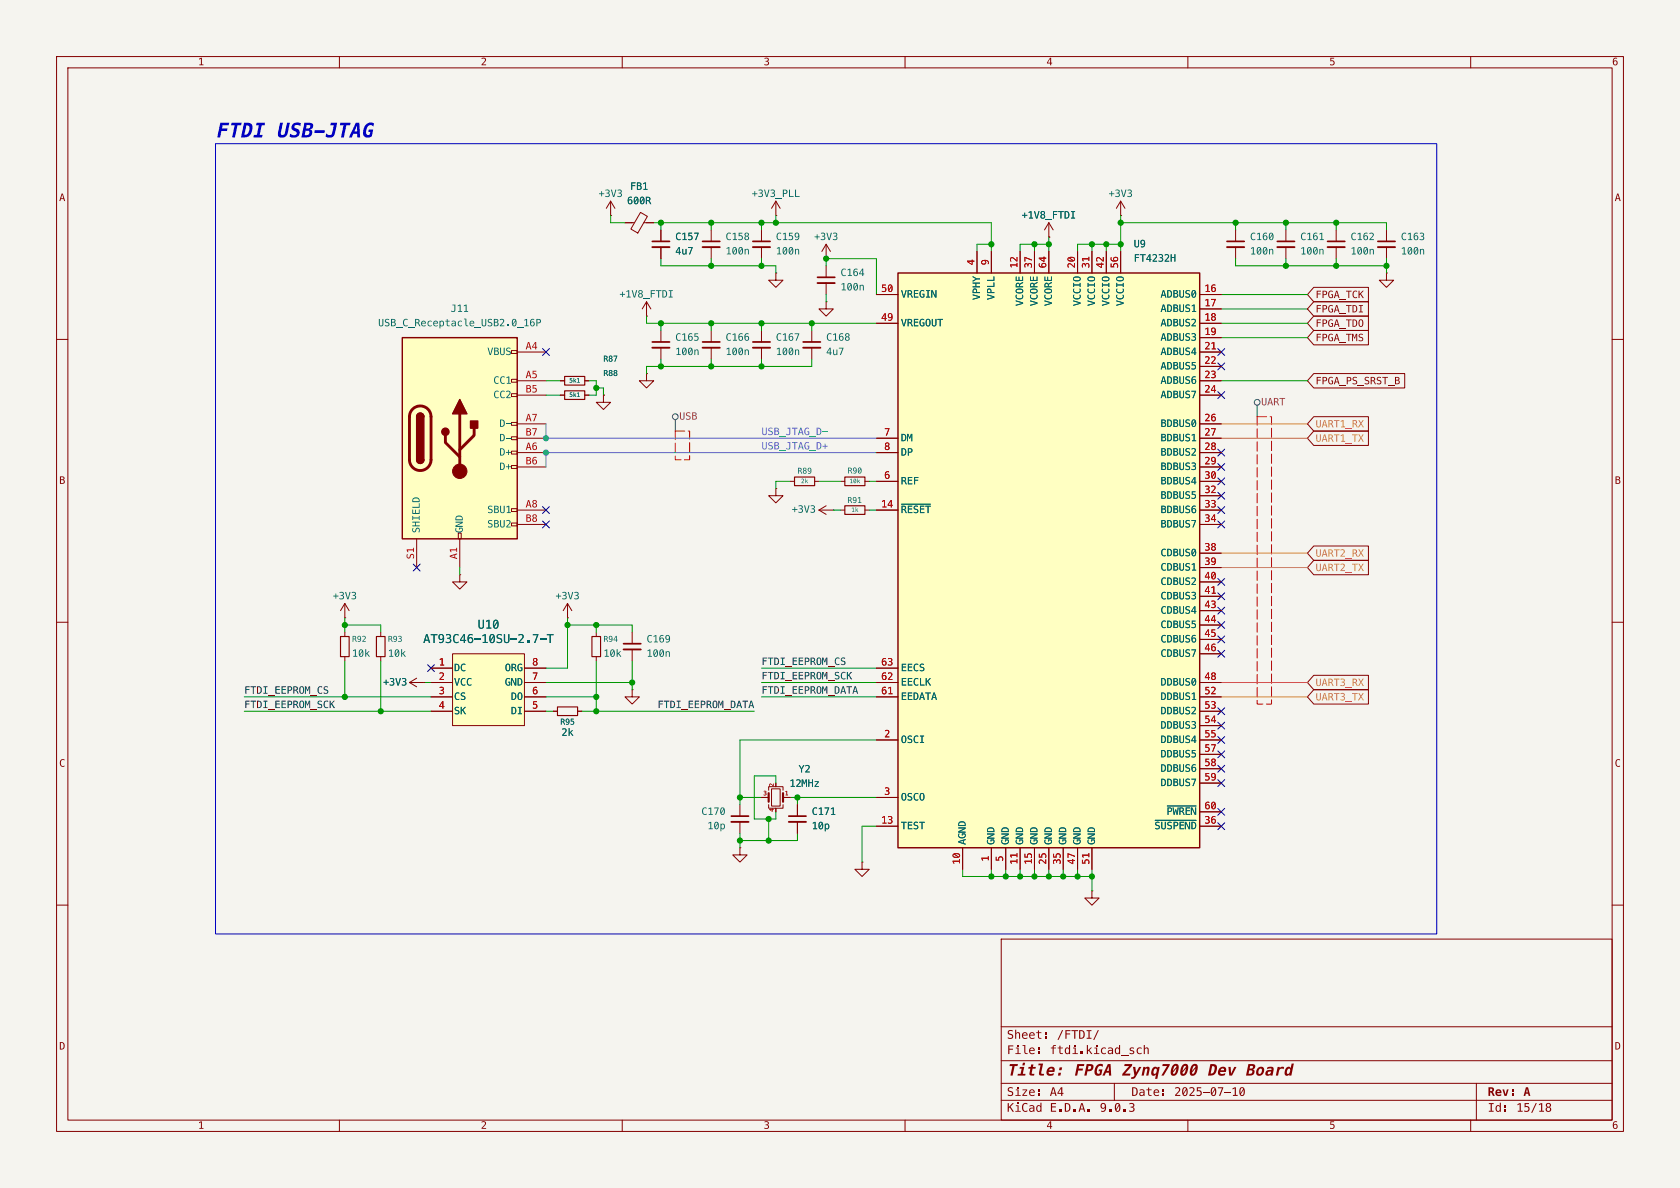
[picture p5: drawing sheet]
<svg xmlns="http://www.w3.org/2000/svg" width="297mm" height="210mm" viewBox="0 0 297 210" stroke-linecap="round" stroke-linejoin="round" font-family="sans-serif">
<path d="M0 0h297v210h-297z" fill="#f5f4ef" stroke="#f5f4ef" stroke-width=".18"/>
<g fill="none" stroke="#840000" stroke-width=".18">
<path d="M10 10h277v190h-277zM12 12h273v186h-273zM60 10v2M110 10v2M160 10v2M210 10v2M260 10v2M10 60h2M285 60h2M10 110h2M285 110h2M10 160h2"/>
<path d="M177 166h108v32h-108zM285 160h2M60 198v2M110 198v2M160 198v2M210 198v2M260 198v2"/>
</g>
<g fill="#840000">
<path d="M205.5 192.6h.3v.4h-.3z"/>
<path d="M205.5 193.4h.3v.3h-.3z"/>
<path d="M219.3 192.3l.1-.1a.56 .56 0 0 1 .6 .2 .56 .56 0 0 1 .1 .6 .53 .53 0 0 1-.2 .7 .53 .53 0 0 1-.7-.1v-.2h.2a.29 .29 0 0 0 .4 .1 .29 .29 0 0 0 .1-.4l-.1-.4-.4 .7h-.2l-.1-.4h.2v.2l.5-.7a.29 .29 0 0 0-.4-.1 .29 .29 0 0 0-.1 .4v.2h-.2z"/>
</g>
<path d="M177 194.5h108" fill="none" stroke="#840000" stroke-width=".18"/>
<g fill="#840000">
<path d="M192.3 196.1h.4v.4h-.4z"/>
<path d="M199.7 195h.2a.41 .41 0 0 1 .6 .1 .41 .41 0 0 1-.2 .6 .47 .47 0 0 1 .2 .7 .47 .47 0 0 1-.7 .1h-.2v-.2l.2 .1a.34 .34 0 0 0 .6-.3 .34 .34 0 0 0-.5-.3v-.2a.29 .29 0 0 0 .4 0 .29 .29 0 0 0 0-.4 .29 .29 0 0 0-.4 0h-.2z"/>
</g>
<path d="M177 191.5h108" fill="none" stroke="#840000" stroke-width=".18"/>
<g fill="#840000">
<path d="M183.5 192.6h.3v.4h-.3z"/>
<path d="M183.5 193.4h.3v.3h-.3z"/>
<path d="M266 195.4h.3v.4h-.3z"/>
<path d="M266 196.2h.3v.3h-.3z"/>
<path d="M273.4 195.1a.43 .43 0 0 1 .7 0 .43 .43 0 0 1-.2 .6 .47 .47 0 0 1 0 .9 .47 .47 0 0 1-.7-.5h.3a.3 .3 0 0 0 .4 .2 .3 .3 0 0 0 0-.4 .3 .3 0 0 0-.4 .1l-.3 .1 .1-.2 .3-.2-.3-.3h.2a.26 .26 0 0 0 .4 .2 .26 .26 0 0 0 0-.4 .26 .26 0 0 0-.4 .1l-.2 .1z"/>
</g>
<path d="M177 187.5h108" fill="none" stroke="#840000" stroke-width=".18"/>
<g fill="#840000">
<path d="M180.8 187.9h.4l-.1 .4h-.4z"/>
<path d="M185.3 188.8a.64 .64 0 0 1 .9-.2 .64 .64 0 0 1 .2 .9h-1a.37 .37 0 0 0 .2 .4 .37 .37 0 0 0 .4-.1l.3-.1-.1 .4h-.1a.69 .69 0 0 1-.9 0 .69 .69 0 0 1-.1-.9h1a.31 .31 0 0 0-.3-.3 .31 .31 0 0 0-.3 .3h-.4z"/>
<path d="M187.3 188.7h.5l-.1 .5h-.5z"/>
<path d="M187.1 189.6h.5l-.1 .5h-.5z"/>
<path d="M182.1 185.3a.5 .5 0 0 1 .6-.1 .5 .5 0 0 1 .2 .6h-.8a.43 .43 0 0 0 .3 .4 .43 .43 0 0 0 .5-.1v.2l-.4 .1a.56 .56 0 0 1-.6-.8h.9a.31 .31 0 0 0-.4-.3 .31 .31 0 0 0-.3 .3h-.2z"/>
<path d="M183.5 185.2h.3v.4h-.3z"/>
<path d="M183.5 186h.3v.3h-.3z"/>
<path d="M198.2 186.5h1.3v.2h-1.3z"/>
<path d="M199.8 185.2h.7v.2h-.5v.2a.42 .42 0 0 1 .5 .3 .42 .42 0 0 1-.3 .5 .42 .42 0 0 1-.5-.3h.6v-.1l-.2-.2a.33 .33 0 0 1-.4-.2 .33 .33 0 0 1 .1-.4z"/>
<path d="M201.1 185.3l.1-.1a.38 .38 0 0 1 .6 .2 .42 .42 0 0 0-.5 .1 .42 .42 0 0 0 0 .5 .42 .42 0 0 0 .5 .1 .4 .4 0 0 1-.6 .2 .69 .69 0 0 1-.1-1z"/>
<path d="M202.2 184.7h.2v.7l.3-.2a.36 .36 0 0 1 .4 .4v.7h-.2v-.7a.26 .26 0 0 0-.3-.3 .26 .26 0 0 0-.2 .4v.6h-.2z"/>
</g>
<path d="M177 181.5h108" fill="none" stroke="#840000" stroke-width=".18"/>
<g fill="#840000">
<path d="M184.8 182.5h.3v.4h-.3z"/>
<path d="M184.8 183.3h.3v.3h-.3z"/>
<path d="M194.1 182.1h.2l-.8 1.7h-.2z"/>
</g>
<g fill="none" stroke="#840000" stroke-width=".18">
<path d="M185.4 39.4l-.7 1.2M185.4 39.4l.8 1.2M185.4 39.4v2.5M198.1 38.1h.1M198.1 35.6l-.7 1.2M198.1 35.6l.8 1.2M198.1 35.6v2.5M116.8 40.6v2.1M116.8 43.7v2M116.8 58.4v2.1M125.7 40.6v2.1M125.7 43.7v2"/>
<path d="M134.6 40.6v2.1M134.6 43.7v2M134.6 58.4v2.1M137.2 48.3v1.2h1.2l-1.2 1.3-1.3-1.3h1.3M137.2 48.3h.1M143.5 58.4v2.1M146 53.3v1.3h1.3l-1.3 1.3-1.2-1.3h1.2M146 53.3h.1M146 45.7h.1M146 43.2v2.5M146 47v2M146 50v2.1"/>
<path d="M146 43.2l-.7 1.3M146 43.2l.8 1.3M185.4 41.9h.1M218.4 40.6v2.1M218.4 43.7v2M227.3 40.6v2.1M227.3 43.7v2M236.2 40.6v2.1M236.2 43.7v2M245.1 48.3v1.2h1.3l-1.3 1.3-1.3-1.3h1.3M245.1 48.3h.1M245.1 40.6v2.1"/>
<path d="M245.1 43.7v2M116.8 61.5v2M134.6 61.5v2M143.5 61.5v2M137.2 86.4v1.2h1.2l-1.2 1.3-1.3-1.3h1.3M137.2 86.4h.1M135.9 139.7v-.6h2.5v.6M136.4 139.4h1.5v3.1h-1.5zM134.6 141h1.3M135.9 142.2v.7h2.5v-.7M138.4 141h1.3M141 142.2v2.1"/>
<path d="M141 145.3v2M152.4 152.4v1.3h1.3l-1.3 1.2-1.3-1.2h1.3M152.4 152.4h.1M193 157.5v1.3h1.3l-1.3 1.2-1.2-1.2h1.2M193 157.5h.1M197 191.5v3M261 191.5v6.5"/>
</g>
<path d="M115.3 42.7h3.1M124.2 42.7h3.1M133.1 42.7h3M144.5 49h3.1M216.9 42.7h3.1M225.8 42.7h3.1M234.7 42.7h3M243.6 42.7h3M115.3 60.5h3.1M133.1 60.5h3M142 60.5h3M139.4 144.3h3.1" fill="none" stroke="#840000" stroke-width=".3"/>
<path d="M115.3 43.7h3.1M124.2 43.7h3.1M133.1 43.7h3M144.5 50h3.1M216.9 43.7h3.1M225.8 43.7h3.1M234.7 43.7h3M243.6 43.7h3M115.3 61.5h3.1M133.1 61.5h3M142 61.5h3M139.4 145.3h3.1" fill="none" stroke="#840000" stroke-width=".33"/>
<path d="M135.9 140.2v1.5M138.4 140.2v1.5" fill="none" stroke="#840000" stroke-width=".38"/>
<path d="M158.7 48.3h53.4v101.6h-53.4z" fill="#ffffc2"/>
<path d="M158.7 48.3h53.4v101.6h-53.4z" fill="none" stroke="#840000" stroke-width=".25"/>
<g fill="none" stroke="#840000" stroke-width=".18">
<path d="M107.9 38.1h.1M107.9 35.6l-.7 1.2M107.9 35.6l.8 1.2M107.9 35.6v2.5M110.5 39.4h1.6M113.2 37.5l1.3 .8-1.7 2.9-1.3-.7zM113.8 39.4h1.8M137.2 38.1h.1M137.2 35.6l-.8 1.2M137.2 35.6l.7 1.2M137.2 35.6v2.5M114.3 55.9h.1"/>
<path d="M114.3 53.3l-.8 1.3M114.3 53.3l.8 1.3M114.3 53.3v2.6M125.7 58.4v2.1M154.9 52.1h3.8M154.9 57.2h3.8M172.7 44.5v3.8M175.3 44.5v3.8M180.3 44.5v3.8M182.9 44.5v3.8M185.4 44.5v3.8M190.5 44.5v3.8"/>
<path d="M193 44.5v3.8M195.6 44.5v3.8M198.1 44.5v3.8M212.1 52.1h3.8M212.1 57.2h3.8M212.1 54.6h3.8M212.1 59.7h3.8M99.1 67.3h.7M103.4 67.3h.7M125.7 61.5v2M154.9 77.5h3.8M212.1 77.5h3.8"/>
<path d="M212.1 62.2h3.8M212.1 64.8h3.8M212.1 67.3h3.8M212.1 69.9h3.8M212.1 74.9h3.8M154.9 80h3.8M154.9 85.1h3.8M154.9 90.2h3.8M212.1 80h3.8M212.1 85.1h3.8M212.1 90.2h3.8M212.1 82.6h3.8"/>
<path d="M212.1 87.6h3.8M212.1 92.7h3.8M212.1 97.8h3.8M61 109.2h.1M61 106.7l-.8 1.3M61 106.7l.7 1.3M61 106.7v2.5M61 111.8v.7M61 116.1v.7M154.9 118.1h3.8M212.1 100.3h3.8M212.1 102.9h3.8"/>
<path d="M212.1 105.4h3.8M212.1 108h3.8M212.1 110.5h3.8M212.1 113h3.8M212.1 115.6h3.8M154.9 120.7h3.8M154.9 123.2h3.8M154.9 130.8h3.8M212.1 120.7h3.8M212.1 123.2h3.8M212.1 130.8h3.8M212.1 125.7h3.8"/>
<path d="M212.1 128.3h3.8M212.1 133.4h3.8M212.1 135.9h3.8M212.1 138.4h3.8M130.8 149.9v1.2h1.3l-1.3 1.3-1.3-1.3h1.3M130.8 149.9h.1M130.8 142.2v2.1M130.8 145.3v2M154.9 141h3.8M154.9 146.1h3.8M170.2 149.9v3.8M175.3 149.9v3.8"/>
<path d="M177.8 149.9v3.8M180.3 149.9v3.8M182.9 149.9v3.8M185.4 149.9v3.8M188 149.9v3.8M190.5 149.9v3.8M193 149.9v3.8M212.1 146.1h3.8M212.1 143.5h3.8"/>
</g>
<path d="M159.4 89.1h5.1M204.2 145h7.3M206.4 142.5h5.1" fill="none" stroke="#006464" stroke-width=".18"/>
<path d="M124.2 60.5h3.1M129.3 144.3h3" fill="none" stroke="#840000" stroke-width=".3"/>
<path d="M124.2 61.5h3.1M129.3 145.3h3" fill="none" stroke="#840000" stroke-width=".33"/>
<path d="M99.8 66.5h3.6v1.6h-3.6zM60.2 112.5h1.5v3.6h-1.5z" fill="none" stroke="#840000" stroke-width=".2"/>
<path d="M71.1 59.7h20.3v35.6h-20.3z" fill="#ffffc2"/>
<g fill="none" stroke="#840000" stroke-width=".18">
<path d="M90.4 67.1h1v.5h-1zM90.4 69.6h1v.5h-1zM90.4 74.7h1v.5h-1zM90.4 77.2h1v.5h-1zM90.4 79.8h1v.5h-1zM91.4 62.2h5.1M91.4 67.3h5.1M91.4 69.9h5.1M91.4 74.9h5.1M91.4 77.5h5.1M73.7 95.3v5M81 94.2h.5v1.1h-.5z"/>
<path d="M81.3 95.3v5M90.4 82.3h1v.5h-1zM90.4 89.9h1v.5h-1zM90.4 92.5h1v.5h-1zM91.4 80h5.1M91.4 82.6h5.1M91.4 90.2h5.1M91.4 92.7h5.1"/>
</g>
<path d="M71.1 59.7h20.3v35.6h-20.3zM73.7 73.7a.64 .64 0 0 1 .6-.7 .64 .64 0 0 1 .6 .7M73.7 81.3a.64 .64 0 0 0 .6 .6 .64 .64 0 0 0 .6-.6" fill="none" stroke="#840000" stroke-width=".25"/>
<path d="M72.9 72.3a1.9 1.9 0 0 1 2.1-.4 1.9 1.9 0 0 1 1.2 1.8v7.6a1.91 1.91 0 0 1-1.9 1.9 1.91 1.91 0 0 1-1.9-1.9v-7.8l.2-.6zM78.7 77v1.2l2.6 2.6M81.3 73.2v10.1M83.8 75.7v1.3l-2.5 2.5" fill="none" stroke="#840000" stroke-width=".51"/>
<g fill="#840000" stroke="#840000" stroke-width=".25">
<path d="M73.7 73.7h1.2v7.6h-1.2z"/>
<path d="M73.8 73.2a.64 .64 0 0 1 .7-.1 .64 .64 0 0 1 .4 .6h-1.2z"/>
<path d="M73.7 81.3h1.2a.64 .64 0 0 1-.6 .6 .64 .64 0 0 1-.6-.6z"/>
<path d="M81.3 70.6l1.2 2.6h-2.5z"/>
<path d="M83.2 74.4h1.3v1.3h-1.3z"/>
<circle cx="78.7" cy="76.3" r=".63"/>
</g>
<circle cx="81.3" cy="83.3" r="1.27" fill="#840000" stroke="#840000" stroke-width=".18"/>
<g fill="#006464">
<path d="M93.9 56.5v-.1a.31 .31 0 0 1 .5 .2l-.1-.1a.37 .37 0 0 0-.4 .5 .41 .41 0 0 1 .6 .1 .41 .41 0 0 1-.2 .6 .41 .41 0 0 1-.6-.3l.2-.1a.25 .25 0 0 0 .4 .2 .25 .25 0 0 0 0-.5 .25 .25 0 0 0-.4 .2l-.2 .1v-.5z"/>
<path d="M94.8 56.4h.4a.42 .42 0 0 1 .4 .5 .42 .42 0 0 1-.6 .3v.5h-.2v-.7h.4a.24 .24 0 0 0 .3-.2 .24 .24 0 0 0-.3-.3h-.2v.5h-.2z"/>
</g>
<path d="M67.3 111.8v.7M67.3 116.1v.7M73.7 119.9l-1.3 .8M81.3 101.6v1.3h1.2l-1.2 1.2-1.3-1.2h1.3M81.3 101.6h.1M72.4 120.7l1.3 .7M72.4 120.7h2.5M74.9 120.7h.1" fill="none" stroke="#840000" stroke-width=".18"/>
<path d="M66.5 112.5h1.6v3.6h-1.6z" fill="none" stroke="#840000" stroke-width=".2"/>
<path d="M80 115.6h12.7v12.7h-12.7z" fill="#ffffc2"/>
<path d="M76.2 118.1h3.8M80 115.6h12.7v12.7h-12.7zM92.7 118.1h3.8M76.2 120.7h3.8M76.2 123.2h3.8M76.2 125.7h3.8M92.7 120.7h3.8M92.7 123.2h3.8M92.7 125.7h3.8" fill="none" stroke="#840000" stroke-width=".18"/>
<g fill="#006464">
<path d="M95.5 112.9h1.1v.2h-1.1z"/>
<path d="M96.7 112.1h1.2v.2h-.5v1.4h-.2v-1.4h-.5z"/>
</g>
<path d="M99.8 69.1h3.6v1.5h-3.6zM140.5 84.3h3.5v1.6h-3.5zM149.4 84.3h3.5v1.6h-3.5zM149.4 89.4h3.5v1.5h-3.5zM104.6 112.5h1.6v3.6h-1.6zM98.6 125h3.5v1.5h-3.5z" fill="none" stroke="#840000" stroke-width=".2"/>
<g fill="none" stroke="#840000" stroke-width=".18">
<path d="M116.8 40.6v2.1M116.8 43.7v2M232.3 58.4h9.6v2.6h-9.6l-1.2-1.3zM232.3 50.8h9.6v2.5h-9.6l-1.2-1.2zM232.3 53.3h9.6v2.6h-9.6l-1.2-1.3zM232.3 55.9h9.6v2.5h-9.6l-1.2-1.2zM99.1 69.9h.7M103.4 69.9h.7M106.7 69.9v1.2h1.2l-1.2 1.3-1.3-1.3h1.3M106.7 69.9h.1M114.3 66v1.3h1.3l-1.3 1.3-1.3-1.3h1.3M114.3 66h.1"/>
<path d="M232.3 66h16v2.6h-16l-1.2-1.3zM232.3 73.7h9.6v2.5h-9.6l-1.2-1.3zM232.3 76.2h9.6v2.5h-9.6l-1.2-1.2zM139.7 85.1h.8M144 85.1h.8M144.8 90.2l1.2 .7M144.8 90.2h2.5M146 89.4l-1.2 .8M147.3 90.2h.1M148.6 85.1h.8M148.6 90.2h.8M152.9 85.1h.8"/>
<path d="M152.9 90.2h.8M232.3 96.5h9.6v2.6h-9.6l-1.2-1.3zM232.3 99.1h9.6v2.5h-9.6l-1.2-1.3zM100.3 109.2h.1M100.3 106.7l-.7 1.3M100.3 106.7l.8 1.3M100.3 106.7v2.5M105.4 111.8v.7M105.4 116.1v.7M111.8 111.8v2M111.8 114.8v2M232.3 119.4h9.6v2.5h-9.6l-1.2-1.2z"/>
<path d="M97.8 125.7h.8M102.1 125.7h.8M111.8 121.9v1.3h1.2l-1.2 1.3-1.3-1.3h1.3M111.8 121.9h.1M232.3 121.9h9.6v2.6h-9.6l-1.2-1.3z"/>
</g>
<path d="M110.2 113.8h3.1" fill="none" stroke="#840000" stroke-width=".3"/>
<path d="M110.2 114.8h3.1" fill="none" stroke="#840000" stroke-width=".33"/>
<g fill="none" stroke="#484848" stroke-width=".18">
<path d="M119.4 74.2v2M222.2 71.6v2.1"/>
<circle cx="119.4" cy="73.7" r=".51"/>
<circle cx="222.3" cy="71.1" r=".51"/>
</g>
<path d="M119.4 76.2h2.5v5.1h-2.5v-5.1M222.2 73.7h2.6v50.8h-2.6v-50.8" fill="none" stroke="#f00" stroke-width=".18" stroke-dasharray="1.7 .6"/>
<path d="M215.9 74.9h15.2M215.9 77.5h15.2M215.9 97.8h15.2M215.9 100.3h15.2M215.9 123.2h15.2M215.9 120.7h15.2" fill="none" stroke="#df8e1d" stroke-width=".18"/>
<g fill="none" stroke="#009600" stroke-width=".18">
<path d="M107.9 38.1v1.3h2.6M115.6 39.4h59.7v5.1M116.8 39.4v1.2M125.7 39.4v1.2M134.6 39.4v1.2M137.2 38.1v1.3M198.1 39.4h47v1.2M198.1 38.1v6.4M218.4 39.4v1.2M227.3 39.4v1.2M236.2 39.4v1.2M114.3 55.9v1.3h40.6"/>
<path d="M116.8 45.7v1.3h20.4v1.3M116.8 57.2v1.2M125.7 45.7v1.3M125.7 57.2v1.2M134.6 45.7v1.3M134.6 57.2v1.2M143.5 57.2v1.2M146 47v-1.3h8.9v6.4M146 52.1v1.2M175.3 43.2h-2.6v1.3M182.9 43.2v1.3M185.4 43.2h-5.1v1.3"/>
<path d="M185.4 41.9v2.6M193 43.2v1.3M195.6 43.2v1.3M198.1 43.2h-7.6v1.3M215.9 52.1h15.2M215.9 54.6h15.2M215.9 59.7h15.2M215.9 57.2h15.2M218.4 45.7v1.3h26.7M227.3 45.7v1.3M236.2 45.7v1.3M245.1 45.7v2.6"/>
<path d="M96.5 67.3h2.6M96.5 69.9h2.6M104.1 67.3h1.3v2.6h-1.3M105.4 68.6h1.3v1.3M116.8 63.5v1.3M125.7 63.5v1.3M134.6 63.5v1.3M143.5 63.5v1.3h-29.2v1.2M215.9 67.3h15.2M139.7 85.1h-2.5v1.3M144.8 85.1h3.8M147.3 90.2h1.3"/>
<path d="M153.7 90.2h1.2M153.7 85.1h1.2M61 110.5h6.3v1.3M61 109.2v2.6M61 116.8v6.4M67.3 116.8v8.9M81.3 100.3v1.3M100.3 110.5h11.5v1.3M100.3 109.2v8.9h-3.8M105.4 110.5v1.3M105.4 116.8v8.9M111.8 116.8v5.1"/>
<path d="M134.6 118.1h20.3M43.2 125.7h33M43.2 123.2h33M74.9 120.7h1.3M96.5 125.7h1.3M96.5 120.7h15.3M96.5 123.2h8.9M102.9 125.7h30.4M134.6 120.7h20.3M134.6 123.2h20.3M137.2 138.4v-1.2h-3.9v7.6h3.9v-1.3M154.9 130.8h-24.1v11.4"/>
<path d="M130.8 147.3v2.6M130.8 141h3.8M135.9 144.8v3.8M139.7 141h15.2M141 147.3v1.3h-10.2M141 141v1.2M154.9 146.1h-2.5v6.3M170.2 153.7v1.2h22.8M175.3 153.7v1.2M177.8 153.7v1.2M180.3 153.7v1.2M182.9 153.7v1.2"/>
<path d="M185.4 153.7v1.2M188 153.7v1.2M190.5 153.7v1.2M193 153.7v3.8"/>
</g>
<path d="M96.5 74.9v2.6h58.4M154.9 80h-58.4v2.6" fill="none" stroke="#04a5e5" stroke-width=".18"/>
<g fill="none" stroke="#000084" stroke-width=".18">
<path d="M95.9 61.6l1.2 1.2M97.1 61.6l-1.2 1.2M215.3 61.6l1.2 1.2M215.3 69.2l1.2 1.3M215.3 79.4l1.2 1.2M215.3 64.2l1.2 1.2M216.5 61.6l-1.2 1.2M216.5 69.2l-1.2 1.3M216.5 79.4l-1.2 1.2M216.5 64.2l-1.2 1.2M73.1 99.7l1.2 1.2M74.3 99.7l-1.2 1.2"/>
<path d="M95.9 89.6l1.2 1.2M95.9 92.1l1.2 1.2M97.1 89.6l-1.2 1.2M97.1 92.1l-1.2 1.2M215.3 81.9l1.2 1.3M215.3 89.6l1.2 1.2M215.3 92.1l1.2 1.2M215.3 87l1.2 1.2M215.3 84.5l1.2 1.2M216.5 81.9l-1.2 1.3M216.5 89.6l-1.2 1.2M216.5 92.1l-1.2 1.2"/>
<path d="M216.5 87l-1.2 1.2M216.5 84.5l-1.2 1.2M75.6 117.5l1.2 1.2M76.8 117.5l-1.2 1.2M215.3 102.3l1.2 1.2M215.3 115l1.2 1.2M215.3 112.4l1.2 1.2M215.3 104.8l1.2 1.2M215.3 107.3l1.2 1.3M215.3 109.9l1.2 1.2M216.5 102.3l-1.2 1.2M216.5 115l-1.2 1.2"/>
<path d="M216.5 112.4l-1.2 1.2M216.5 104.8l-1.2 1.2M216.5 107.3l-1.2 1.3M216.5 109.9l-1.2 1.2M215.3 130.2l1.2 1.2M215.3 135.3l1.2 1.2M215.3 132.7l1.2 1.3M215.3 137.8l1.2 1.2M215.3 125.1l1.2 1.2M215.3 127.7l1.2 1.2M216.5 130.2l-1.2 1.2M216.5 135.3l-1.2 1.2"/>
<path d="M216.5 132.7l-1.2 1.3M216.5 137.8l-1.2 1.2M216.5 125.1l-1.2 1.2M216.5 127.7l-1.2 1.2M215.3 142.9l1.2 1.2M215.3 145.4l1.2 1.3M216.5 142.9l-1.2 1.2M216.5 145.4l-1.2 1.3"/>
</g>
<path d="M38.1 25.4h215.9v139.7h-215.9z" fill="none" stroke="#0000c2" stroke-width=".18"/>
<g fill="#006464">
<path d="M95.5 112.9h1.1v.2h-1.1z"/>
<path d="M96.7 112.1h1.2v.2h-.5v1.4h-.2v-1.4h-.5z"/>
</g>
<g fill="none" stroke="#840000" stroke-width=".18">
<path d="M110.5 39.4h1.3M114.3 39.4h1.3M154.9 52.1h3.8M154.9 57.2h3.8M172.7 44.5v3.8M175.3 44.5v3.8M180.3 44.5v3.8M182.9 44.5v3.8M185.4 41.9h.1M185.4 44.5v3.8M190.5 44.5v3.8M193 44.5v3.8"/>
<path d="M195.6 44.5v3.8M198.1 44.5v3.8M212.1 52.1h3.8M212.1 57.2h3.8M212.1 54.6h3.8M212.1 59.7h3.8M99.1 67.3h.7M103.4 67.3h.7M154.9 77.5h3.8M212.1 67.3h3.8M212.1 77.5h3.8M212.1 62.2h3.8"/>
<path d="M212.1 64.8h3.8M212.1 69.9h3.8M212.1 74.9h3.8M154.9 80h3.8M154.9 85.1h3.8M154.9 90.2h3.8M212.1 80h3.8M212.1 85.1h3.8M212.1 90.2h3.8M212.1 82.6h3.8M212.1 87.6h3.8M212.1 92.7h3.8"/>
<path d="M212.1 97.8h3.8M76.2 118.1h3.8M92.7 118.1h3.8M154.9 118.1h3.8M212.1 100.3h3.8M212.1 102.9h3.8M212.1 105.4h3.8M212.1 108h3.8M212.1 110.5h3.8M212.1 113h3.8M212.1 115.6h3.8M74.9 120.7h.1"/>
<path d="M76.2 120.7h3.8M76.2 123.2h3.8M76.2 125.7h3.8M92.7 120.7h3.8M92.7 123.2h3.8M92.7 125.7h3.8M154.9 120.7h3.8M154.9 123.2h3.8M154.9 130.8h3.8M212.1 120.7h3.8M212.1 123.2h3.8M212.1 125.7h3.8"/>
<path d="M212.1 130.8h3.8M212.1 128.3h3.8M212.1 133.4h3.8M212.1 135.9h3.8M212.1 138.4h3.8M134.6 141h1.3M138.4 141h1.3M141 142.2v2.1M141 145.3v2M154.9 141h3.8M154.9 146.1h3.8M170.2 149.9v3.8"/>
<path d="M175.3 149.9v3.8M177.8 149.9v3.8M180.3 149.9v3.8M182.9 149.9v3.8M185.4 149.9v3.8M188 149.9v3.8M190.5 149.9v3.8M193 149.9v3.8M212.1 146.1h3.8M212.1 143.5h3.8"/>
</g>
<path d="M159.4 89.1h5.1M204.2 145h7.3M206.4 142.5h5.1" fill="none" stroke="#006464" stroke-width=".18"/>
<g fill="#009600" stroke="#009600" stroke-width=".18">
<circle cx="125.7" cy="57.2" r=".46"/>
<circle cx="125.7" cy="64.8" r=".46"/>
<circle cx="116.8" cy="64.8" r=".46"/>
<circle cx="125.7" cy="47" r=".46"/>
<circle cx="116.8" cy="57.2" r=".46"/>
<circle cx="134.6" cy="47" r=".46"/>
<circle cx="111.8" cy="120.7" r=".46"/>
<circle cx="67.3" cy="125.7" r=".46"/>
<circle cx="105.4" cy="125.7" r=".46"/>
<circle cx="100.3" cy="110.5" r=".46"/>
<circle cx="105.4" cy="123.2" r=".46"/>
<circle cx="105.4" cy="68.6" r=".46"/>
<circle cx="245.1" cy="47" r=".46"/>
<circle cx="227.3" cy="47" r=".46"/>
<circle cx="236.2" cy="39.4" r=".46"/>
<circle cx="236.2" cy="47" r=".46"/>
<circle cx="218.4" cy="39.4" r=".46"/>
<circle cx="198.1" cy="43.2" r=".46"/>
<circle cx="198.1" cy="39.4" r=".46"/>
<circle cx="227.3" cy="39.4" r=".46"/>
<circle cx="61" cy="110.5" r=".46"/>
<circle cx="61" cy="123.2" r=".46"/>
<circle cx="135.9" cy="144.8" r=".46"/>
<circle cx="141" cy="141" r=".46"/>
<circle cx="135.9" cy="148.6" r=".46"/>
<circle cx="130.8" cy="141" r=".46"/>
<circle cx="130.8" cy="148.6" r=".46"/>
<circle cx="105.4" cy="110.5" r=".46"/>
<circle cx="134.6" cy="39.4" r=".46"/>
<circle cx="134.6" cy="57.2" r=".46"/>
<circle cx="134.6" cy="64.8" r=".46"/>
<circle cx="116.8" cy="39.4" r=".46"/>
<circle cx="125.7" cy="39.4" r=".46"/>
<circle cx="185.4" cy="154.9" r=".46"/>
<circle cx="180.3" cy="154.9" r=".46"/>
<circle cx="175.3" cy="154.9" r=".46"/>
<circle cx="182.9" cy="154.9" r=".46"/>
<circle cx="177.8" cy="154.9" r=".46"/>
<circle cx="137.2" cy="39.4" r=".46"/>
<circle cx="143.5" cy="57.2" r=".46"/>
<circle cx="146" cy="45.7" r=".46"/>
<circle cx="185.4" cy="43.2" r=".46"/>
<circle cx="182.9" cy="43.2" r=".46"/>
<circle cx="175.3" cy="43.2" r=".46"/>
<circle cx="190.5" cy="154.9" r=".46"/>
<circle cx="193" cy="43.2" r=".46"/>
<circle cx="193" cy="154.9" r=".46"/>
<circle cx="195.6" cy="43.2" r=".46"/>
<circle cx="188" cy="154.9" r=".46"/>
</g>
<g fill="#04a5e5" stroke="#04a5e5" stroke-width=".18">
<circle cx="96.5" cy="80" r=".46"/>
<circle cx="96.5" cy="77.5" r=".46"/>
</g>
<g font-size="3.5" fill="#0000c2">
<text x="38.1" y="25.3">FTDI</text>
<text x="48.8" y="25.3">USB-JTAG</text>
</g>
<g font-size="2.8" fill="#840000">
<text x="178" y="190.9">Title:</text>
<text x="189.8" y="190.9">FPGA Zynq7000</text>
<text x="213.4" y="190.9">Dev Board</text>
</g>
<g font-size="2.1" fill="#006464">
<text x="84.4" y="111.7">U10</text>
<text x="74.8" y="114.3">AT93C46-10SU-2.7-T</text>
</g>
<g font-size="2.1" fill="#840000">
<text x="178" y="184.2">Sheet:</text>
<text x="186.8" y="184.2">/FTDI/</text>
<text x="178" y="186.9">File:</text>
<text x="185.6" y="186.9">ftdi.kicad_sch</text>
<text x="178" y="197.1">KiCad</text>
<text x="178" y="194.3">Size:</text>
<text x="185.6" y="197.1">E.D.A.</text>
<text x="185.6" y="194.3">A4</text>
<text x="194.4" y="197.1">9.0.3</text>
<text x="200" y="194.3">Date:</text>
<text x="207.6" y="194.3">2025-07-10</text>
<text x="263" y="194.3">Rev:</text>
<text x="263" y="197.1">Id:</text>
<text x="268.1" y="197.1">15/18</text>
<text x="269.3" y="194.3">A</text>
</g>
<g font-size="1.8" fill="#840000">
<text x="35" y="12.1">1</text>
<text x="85" y="12.1">2</text>
<text x="135" y="12.1">3</text>
<text x="185" y="12.1">4</text>
<text x="235" y="12.1">5</text>
<text x="285" y="12.1">6</text>
<text x="10.5" y="36.1">A</text>
<text x="285.5" y="36.1">A</text>
<text x="232.6" y="53.2">FPGA_TCK</text>
<text x="232.6" y="55.7">FPGA_TDI</text>
<text x="232.6" y="58.3">FPGA_TDO</text>
<text x="232.6" y="60.8">FPGA_TMS</text>
<text x="232.6" y="68.4">FPGA_PS_SRST_B</text>
<text x="10.5" y="86.1">B</text>
<text x="285.5" y="86.1">B</text>
<text x="10.5" y="136.1">C</text>
<text x="285.5" y="136.1">C</text>
<text x="10.5" y="186.1">D</text>
<text x="285.5" y="186.1">D</text>
<text x="35" y="200.1">1</text>
<text x="85" y="200.1">2</text>
<text x="135" y="200.1">3</text>
<text x="185" y="200.1">4</text>
<text x="235" y="200.1">5</text>
<text x="285" y="200.1">6</text>
</g>
<g font-size="1.8" fill="#006464">
<text x="105.8" y="35.3">+3V3</text>
<text x="111.4" y="34.1">FB1</text>
<text x="132.9" y="35.3">+3V3_PLL</text>
<text x="196" y="35.3">+3V3</text>
<text x="110.9" y="36.6">600R</text>
<text x="180.6" y="39.1">+1V8_FTDI</text>
<text x="119.4" y="42.9">C157</text>
<text x="119.4" y="45.5">4u7</text>
<text x="128.3" y="42.9">C158</text>
<text x="128.3" y="45.5">100n</text>
<text x="137.2" y="42.9">C159</text>
<text x="137.2" y="45.5">100n</text>
<text x="143.9" y="42.9">+3V3</text>
<text x="200.4" y="46.8">FT4232H</text>
<text x="200.4" y="44.2">U9</text>
<text x="221" y="43">C160</text>
<text x="221" y="45.5">100n</text>
<text x="229.9" y="43">C161</text>
<text x="229.9" y="45.5">100n</text>
<text x="238.8" y="43">C162</text>
<text x="238.8" y="45.5">100n</text>
<text x="247.6" y="43">C163</text>
<text x="247.6" y="45.5">100n</text>
<text x="109.5" y="53.1">+1V8_FTDI</text>
<text x="148.6" y="49.3">C164</text>
<text x="148.6" y="51.8">100n</text>
<text x="159.3" y="53.1">VREGIN</text>
<text x="173.8" y="53" transform="rotate(-90 173.8 53)">VPHY</text>
<text x="176.3" y="53" transform="rotate(-90 176.3 53)">VPLL</text>
<text x="205.2" y="53.1">ADBUS0</text>
<text x="66.8" y="58.2">USB_C_Receptacle_USB2.0_16P</text>
<text x="79.7" y="55.6">J11</text>
<text x="159.3" y="58.2">VREGOUT</text>
<text x="181.4" y="54.1" transform="rotate(-90 181.4 54.1)">VCORE</text>
<text x="183.9" y="54.1" transform="rotate(-90 183.9 54.1)">VCORE</text>
<text x="186.5" y="54.1" transform="rotate(-90 186.5 54.1)">VCORE</text>
<text x="191.5" y="54.1" transform="rotate(-90 191.5 54.1)">VCCIO</text>
<text x="194.1" y="54.1" transform="rotate(-90 194.1 54.1)">VCCIO</text>
<text x="196.6" y="54.1" transform="rotate(-90 196.6 54.1)">VCCIO</text>
<text x="199.2" y="54.1" transform="rotate(-90 199.2 54.1)">VCCIO</text>
<text x="205.2" y="55.6">ADBUS1</text>
<text x="205.2" y="58.2">ADBUS2</text>
<text x="86.1" y="63.3">VBUS</text>
<text x="119.4" y="60.7">C165</text>
<text x="119.4" y="63.3">100n</text>
<text x="128.3" y="60.7">C166</text>
<text x="128.3" y="63.3">100n</text>
<text x="137.2" y="60.7">C167</text>
<text x="137.2" y="63.3">100n</text>
<text x="146" y="60.7">C168</text>
<text x="146" y="63.3">4u7</text>
<text x="205.2" y="60.7">ADBUS3</text>
<text x="205.2" y="63.3">ADBUS4</text>
<text x="205.2" y="65.8">ADBUS5</text>
<text x="87.2" y="68.3">CC1</text>
<text x="87.2" y="70.9">CC2</text>
<text x="205.2" y="68.3">ADBUS6</text>
<text x="205.2" y="70.9">ADBUS7</text>
<text x="88.3" y="76">D-</text>
<text x="205.2" y="76">BDBUS0</text>
<text x="88.3" y="78.5">D-</text>
<text x="88.3" y="81">D+</text>
<text x="88.3" y="83.6">D+</text>
<text x="159.3" y="78.5">DM</text>
<text x="159.3" y="81">DP</text>
<text x="205.2" y="78.5">BDBUS1</text>
<text x="205.2" y="81">BDBUS2</text>
<text x="205.2" y="83.6">BDBUS3</text>
<text x="159.3" y="86.1">REF</text>
<text x="205.2" y="86.1">BDBUS4</text>
<text x="205.2" y="88.7">BDBUS5</text>
<text x="74.7" y="94.2" transform="rotate(-90 74.7 94.2)">SHIELD</text>
<text x="82.3" y="94.2" transform="rotate(-90 82.3 94.2)">GND</text>
<text x="86.1" y="91.2">SBU1</text>
<text x="86.1" y="93.7">SBU2</text>
<text x="140" y="91.1">+3V3</text>
<text x="159.3" y="91.2">~{RESET}</text>
<text x="205.2" y="91.2">BDBUS6</text>
<text x="205.2" y="93.7">BDBUS7</text>
<text x="205.2" y="98.8">CDBUS0</text>
<text x="205.2" y="101.4">CDBUS1</text>
<text x="58.8" y="106.4">+3V3</text>
<text x="98.2" y="106.4">+3V3</text>
<text x="205.2" y="103.9">CDBUS2</text>
<text x="205.2" y="106.4">CDBUS3</text>
<text x="205.2" y="109">CDBUS4</text>
<text x="205.2" y="111.5">CDBUS5</text>
<text x="62.2" y="116.6">10k</text>
<text x="68.6" y="116.6">10k</text>
<text x="80.3" y="119.1">DC</text>
<text x="89.2" y="119.1">ORG</text>
<text x="106.7" y="116.6">10k</text>
<text x="114.3" y="114.1">C169</text>
<text x="114.3" y="116.6">100n</text>
<text x="159.3" y="119.1">EECS</text>
<text x="205.2" y="114.1">CDBUS6</text>
<text x="205.2" y="116.6">CDBUS7</text>
<text x="67.7" y="121.7">+3V3</text>
<text x="80.3" y="121.7">VCC</text>
<text x="80.3" y="124.2">CS</text>
<text x="89.2" y="121.7">GND</text>
<text x="90.3" y="124.2">DO</text>
<text x="159.3" y="121.7">EECLK</text>
<text x="159.3" y="124.2">EEDATA</text>
<text x="205.2" y="121.7">DDBUS0</text>
<text x="205.2" y="124.2">DDBUS1</text>
<text x="80.3" y="126.8">SK</text>
<text x="90.3" y="126.8">DI</text>
<text x="99.3" y="130.6">2k</text>
<text x="159.3" y="131.8">OSCI</text>
<text x="205.2" y="126.8">DDBUS2</text>
<text x="205.2" y="129.3">DDBUS3</text>
<text x="205.2" y="131.8">DDBUS4</text>
<text x="141.2" y="137.1">Y2</text>
<text x="205.2" y="134.4">DDBUS5</text>
<text x="205.2" y="136.9">DDBUS6</text>
<text x="139.6" y="139.6">12MHz</text>
<text x="159.3" y="142">OSCO</text>
<text x="205.2" y="139.5">DDBUS7</text>
<text x="124" y="144.6">C170</text>
<text x="125.1" y="147.1">10p</text>
<text x="143.5" y="144.6">C171</text>
<text x="143.5" y="147.1">10p</text>
<text x="159.3" y="147.1">TEST</text>
<text x="171.2" y="149.4" transform="rotate(-90 171.2 149.4)">AGND</text>
<text x="176.3" y="149.4" transform="rotate(-90 176.3 149.4)">GND</text>
<text x="178.8" y="149.4" transform="rotate(-90 178.8 149.4)">GND</text>
<text x="181.4" y="149.4" transform="rotate(-90 181.4 149.4)">GND</text>
<text x="183.9" y="149.4" transform="rotate(-90 183.9 149.4)">GND</text>
<text x="186.5" y="149.4" transform="rotate(-90 186.5 149.4)">GND</text>
<text x="189" y="149.4" transform="rotate(-90 189 149.4)">GND</text>
<text x="191.5" y="149.4" transform="rotate(-90 191.5 149.4)">GND</text>
<text x="194.1" y="149.4" transform="rotate(-90 194.1 149.4)">GND</text>
<text x="204.1" y="147.1">~{SUSPEND}</text>
<text x="206.2" y="144.5">~{PWREN}</text>
</g>
<g font-size="1.8" fill="#a90000">
<text x="172.5" y="46.9" transform="rotate(-90 172.5 46.9)">4</text>
<text x="175" y="46.9" transform="rotate(-90 175 46.9)">9</text>
<text x="180.1" y="47.4" transform="rotate(-90 180.1 47.4)">12</text>
<text x="182.6" y="47.4" transform="rotate(-90 182.6 47.4)">37</text>
<text x="185.2" y="47.4" transform="rotate(-90 185.2 47.4)">64</text>
<text x="190.2" y="47.4" transform="rotate(-90 190.2 47.4)">20</text>
<text x="192.8" y="47.4" transform="rotate(-90 192.8 47.4)">31</text>
<text x="195.3" y="47.4" transform="rotate(-90 195.3 47.4)">42</text>
<text x="197.9" y="47.4" transform="rotate(-90 197.9 47.4)">56</text>
<text x="155.8" y="51.8">50</text>
<text x="212.9" y="51.8">16</text>
<text x="155.8" y="56.9">49</text>
<text x="212.9" y="54.4">17</text>
<text x="212.9" y="56.9">18</text>
<text x="212.9" y="59.4">19</text>
<text x="92.9" y="62">A4</text>
<text x="212.9" y="62">21</text>
<text x="212.9" y="64.5">22</text>
<text x="92.9" y="67.1">A5</text>
<text x="92.9" y="69.6">B5</text>
<text x="212.9" y="67.1">23</text>
<text x="212.9" y="69.6">24</text>
<text x="92.9" y="74.7">A7</text>
<text x="92.9" y="77.2">B7</text>
<text x="156.3" y="77.2">7</text>
<text x="212.9" y="74.7">26</text>
<text x="212.9" y="77.2">27</text>
<text x="92.9" y="79.8">A6</text>
<text x="92.9" y="82.3">B6</text>
<text x="156.3" y="79.8">8</text>
<text x="212.9" y="79.8">28</text>
<text x="212.9" y="82.3">29</text>
<text x="92.9" y="89.9">A8</text>
<text x="155.8" y="89.9">14</text>
<text x="156.3" y="84.8">6</text>
<text x="212.9" y="84.8">30</text>
<text x="212.9" y="87.4">32</text>
<text x="212.9" y="89.9">33</text>
<text x="92.9" y="92.5">B8</text>
<text x="212.9" y="92.5">34</text>
<text x="73.4" y="98.9" transform="rotate(-90 73.4 98.9)">S1</text>
<text x="81" y="98.9" transform="rotate(-90 81 98.9)">A1</text>
<text x="212.9" y="97.5">38</text>
<text x="212.9" y="100.1">39</text>
<text x="212.9" y="102.6">40</text>
<text x="212.9" y="105.2">41</text>
<text x="212.9" y="107.7">43</text>
<text x="212.9" y="110.2">44</text>
<text x="212.9" y="112.8">45</text>
<text x="77.6" y="117.9">1</text>
<text x="94.1" y="117.9">8</text>
<text x="155.8" y="117.9">63</text>
<text x="212.9" y="115.3">46</text>
<text x="77.6" y="120.4">2</text>
<text x="77.6" y="122.9">3</text>
<text x="77.6" y="125.5">4</text>
<text x="94.1" y="120.4">7</text>
<text x="94.1" y="122.9">6</text>
<text x="94.1" y="125.5">5</text>
<text x="155.8" y="120.4">62</text>
<text x="155.8" y="122.9">61</text>
<text x="212.9" y="120.4">48</text>
<text x="212.9" y="122.9">52</text>
<text x="212.9" y="125.5">53</text>
<text x="156.3" y="130.6">2</text>
<text x="212.9" y="128">54</text>
<text x="212.9" y="130.6">55</text>
<text x="212.9" y="133.1">57</text>
<text x="212.9" y="135.6">58</text>
<text x="156.3" y="140.7">3</text>
<text x="212.9" y="138.2">59</text>
<text x="212.9" y="143.3">60</text>
<text x="155.8" y="145.8">13</text>
<text x="212.9" y="145.8">36</text>
<text x="169.9" y="152.8" transform="rotate(-90 169.9 152.8)">10</text>
<text x="175" y="152.3" transform="rotate(-90 175 152.3)">1</text>
<text x="177.5" y="152.3" transform="rotate(-90 177.5 152.3)">5</text>
<text x="180.1" y="152.8" transform="rotate(-90 180.1 152.8)">11</text>
<text x="182.6" y="152.8" transform="rotate(-90 182.6 152.8)">15</text>
<text x="185.2" y="152.8" transform="rotate(-90 185.2 152.8)">25</text>
<text x="187.7" y="152.8" transform="rotate(-90 187.7 152.8)">35</text>
<text x="190.2" y="152.8" transform="rotate(-90 190.2 152.8)">47</text>
<text x="192.8" y="152.8" transform="rotate(-90 192.8 152.8)">51</text>
</g>
<g font-size="1.8" fill="#840084">
<text x="120.1" y="74.7">USB</text>
<text x="222.9" y="72.2">UART</text>
</g>
<g font-size="1.8" fill="#04a5e5">
<text x="134.6" y="77.1">USB_JTAG_D-</text>
<text x="134.6" y="79.7">USB_JTAG_D+</text>
</g>
<g font-size="1.8" fill="#df8e1d">
<text x="232.6" y="76.1">UART1_RX</text>
<text x="232.6" y="78.6">UART1_TX</text>
<text x="232.6" y="98.9">UART2_RX</text>
<text x="232.6" y="101.5">UART2_TX</text>
<text x="232.6" y="124.3">UART3_TX</text>
<text x="232.6" y="121.8">UART3_RX</text>
</g>
<g font-size="1.8" fill="#0f0f0f">
<text x="134.6" y="117.8">FTDI_EEPROM_CS</text>
<text x="43.2" y="122.8">FTDI_EEPROM_CS</text>
<text x="43.2" y="125.4">FTDI_EEPROM_SCK</text>
<text x="116.2" y="125.4">FTDI_EEPROM_DATA</text>
<text x="134.6" y="122.8">FTDI_EEPROM_DATA</text>
<text x="134.6" y="120.3">FTDI_EEPROM_SCK</text>
</g>
<g font-size="1.4" fill="#006464">
<text x="106.7" y="64.3">R87</text>
<text x="106.7" y="66.9">R88</text>
<text x="141" y="84.1">R89</text>
<text x="149.8" y="89.3">R91</text>
<text x="149.8" y="84.1">R90</text>
<text x="62.2" y="113.9">R92</text>
<text x="68.6" y="113.9">R93</text>
<text x="106.7" y="113.9">R94</text>
<text x="99.1" y="128.5">R95</text>
</g>
<g font-size="1.1" fill="#006464">
<text x="100.6" y="67.9">5k1</text>
<text x="100.6" y="70.5">5k1</text>
<text x="141.6" y="85.7">2k</text>
<text x="150.2" y="85.7">10k</text>
<text x="150.5" y="90.8">1k</text>
</g>
<g font-size="1.1" fill="#a90000">
<text x="134.9" y="140.7">3</text>
<text x="136.9" y="143.5" transform="rotate(-90 136.9 143.5)">4</text>
<text x="136.9" y="139.1" transform="rotate(-90 136.9 139.1)">2</text>
<text x="138.7" y="140.7">1</text>
</g>
</svg>
